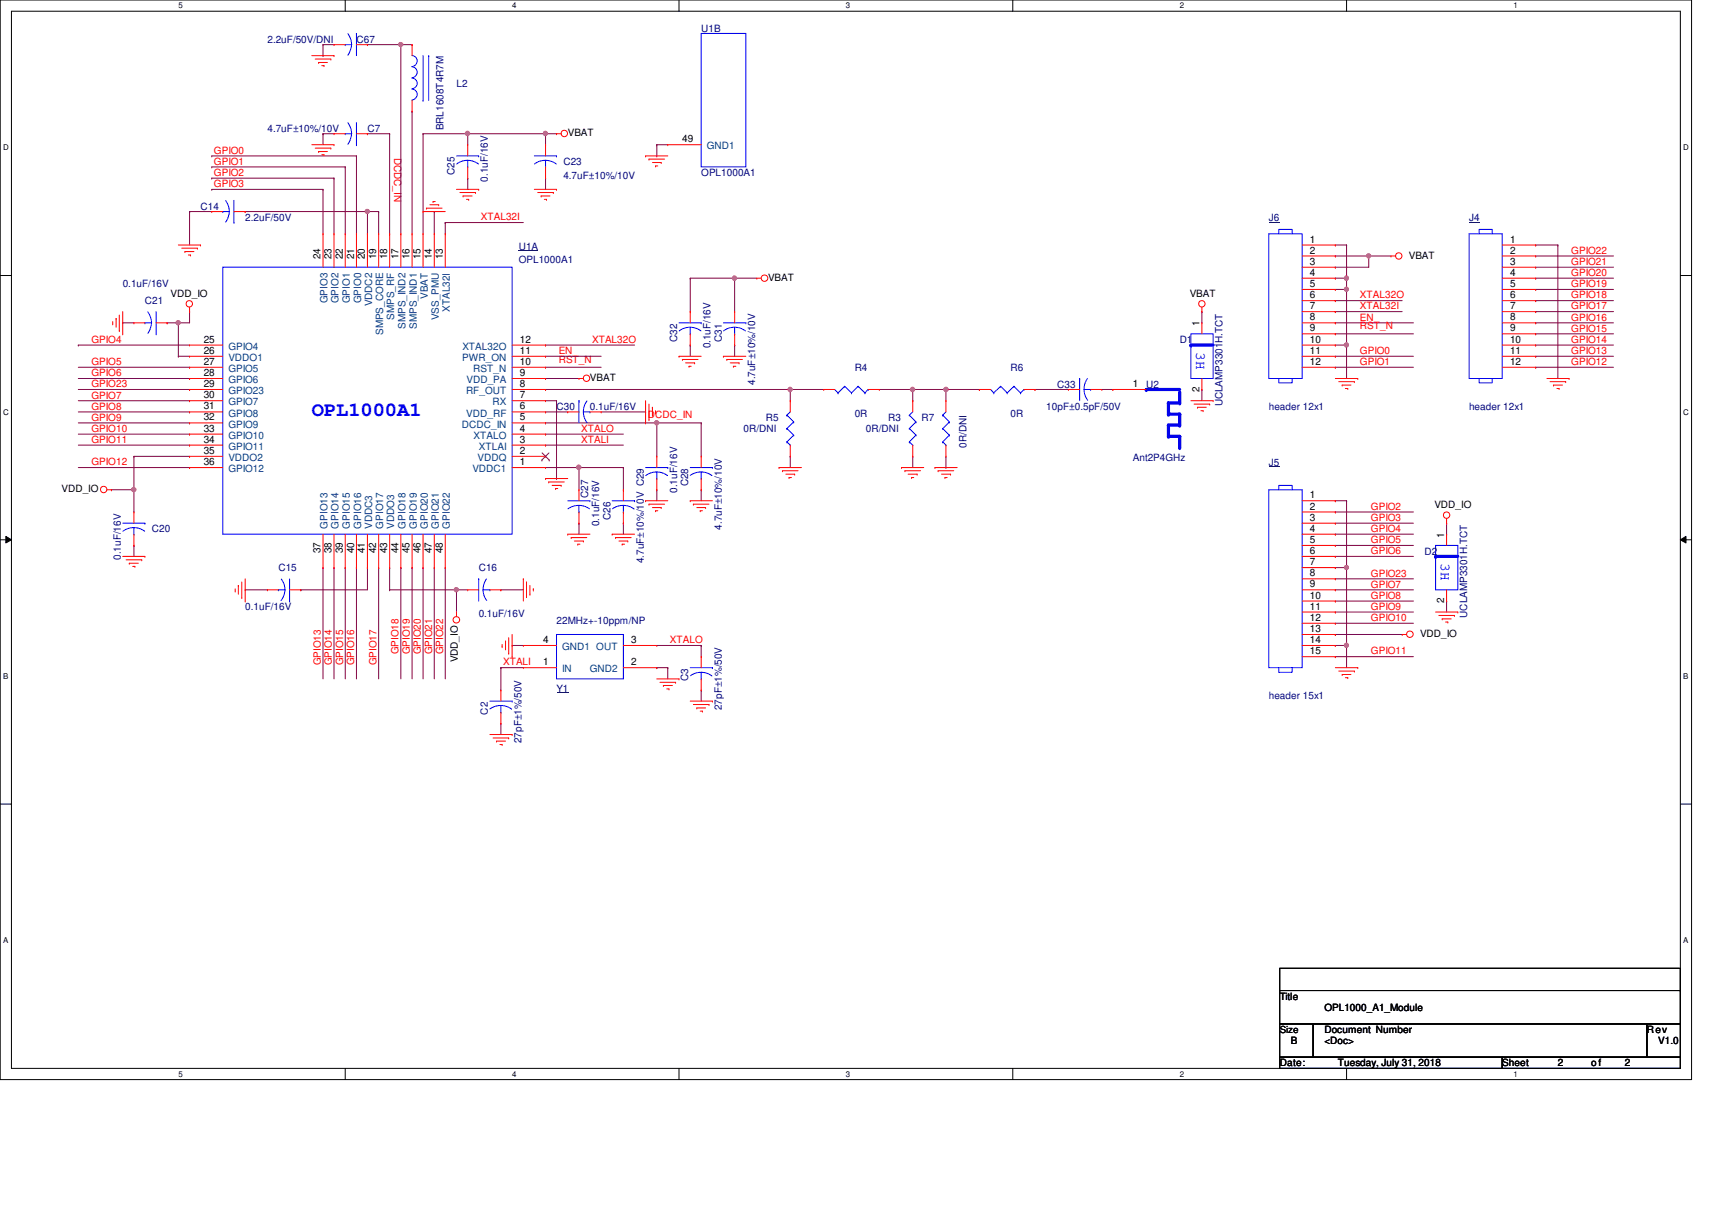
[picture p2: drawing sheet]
<svg xmlns="http://www.w3.org/2000/svg" width="297mm" height="210mm" viewBox="0 0 297 210" stroke-linecap="round" stroke-linejoin="round" font-family="sans-serif">
<path d="M0 0h293.5v187.3h-293.5zM2 1.9h289.5v183.4h-289.5z" fill="none" stroke="#000" stroke-width=".17"/>
<g fill="#fff">
<path d="M30.9 .2h.8v1.5h-.8z"/>
<path d="M30.9 185.5h.8v1.6h-.8z"/>
</g>
<path d="M59.9 0v1.9M59.9 185.3v2" fill="none" stroke="#000" stroke-width=".17"/>
<g fill="#fff">
<path d="M88.9 .2h.7v1.5h-.7z"/>
<path d="M88.9 185.5h.7v1.6h-.7z"/>
</g>
<path d="M117.8 0v1.9M117.8 185.3v2" fill="none" stroke="#000" stroke-width=".17"/>
<g fill="#fff">
<path d="M146.8 .2h.7v1.5h-.7z"/>
<path d="M146.8 185.5h.7v1.6h-.7z"/>
</g>
<path d="M175.7 0v1.9M175.7 185.3v2" fill="none" stroke="#000" stroke-width=".17"/>
<g fill="#fff">
<path d="M204.7 .2h.7v1.5h-.7z"/>
<path d="M204.7 185.5h.7v1.6h-.7z"/>
</g>
<path d="M233.6 0v1.9M233.6 185.3v2" fill="none" stroke="#000" stroke-width=".17"/>
<g fill="#fff">
<path d="M262.6 .2h.8v1.5h-.8z"/>
<path d="M262.6 185.5h.8v1.6h-.8z"/>
<path d="M.5 24.8h1v1.6h-1z"/>
<path d="M292.1 24.8h.9v1.6h-.9z"/>
<path d="M.5 70.7h1v1.5h-1z"/>
<path d="M292.1 70.7h.9v1.5h-.9z"/>
</g>
<path d="M0 47.8h2M291.5 47.8h2" fill="none" stroke="#000" stroke-width=".17"/>
<g fill="#fff">
<path d="M.5 116.5h.9v1.6h-.9z"/>
<path d="M292.1 116.5h.8v1.6h-.8z"/>
</g>
<path d="M0 93.6h2M1 93l1 .6-1 .6zM291.5 93.6l1-.6v1.2zM291.5 93.6h2" fill="none" stroke="#000" stroke-width=".17"/>
<path d="M1 93l1 .6-1 .6zM291.5 93.6l1-.6v1.2z" fill="#000"/>
<g fill="#fff">
<path d="M.5 162.4h.9v1.5h-.9z"/>
<path d="M292.1 162.4h.8v1.5h-.8z"/>
</g>
<path d="M0 139.5h2M291.5 139.5h2" fill="none" stroke="#000" stroke-width=".17"/>
<g fill="none" stroke="#7f0040" stroke-width=".17">
<path d="M56 98.5h.1M56 98.5v19.3M58 98.5h.1M58 98.5v19.3M59.9 98.5h.1M59.9 98.5v19.3M61.8 98.5h.1M61.8 98.5v19.3M63.8 98.5h.1M63.8 98.5v3.8h-11.6M65.7 98.5h.1M65.7 98.5v19.3"/>
<path d="M69.6 98.5h.1M69.6 98.5v19.3M71.5 98.5h.1M71.5 98.5v19.3M73.4 98.5h.1M73.4 98.5v19.3M75.3 98.5h.1M75.3 98.5v19.3M77.3 98.5h.1M77.3 98.5v19.3M42.5 102.3h.1M42.5 102.3h3.9"/>
<path d="M52.2 102.3h.1M67.6 102.3h.1M67.6 102.3h11.6M86.9 115.8h.1M86.9 115.8h3.9M86.9 115.8v3.9M88.9 112h.1M88.9 112h1.9M114 115.8h.1M114 115.8h1.9M114 112h7.7M115.9 115.8h.1"/>
<path d="M115.9 115.8v2M121.7 119.7h.1M121.7 112h.1M121.7 112v1.9M121.7 119.7v1.9M86.9 125.5h.1M86.9 125.5v1.9"/>
</g>
<circle cx="79.2" cy="102.3" r=".37" fill="#f0f"/>
<circle cx="79.2" cy="102.3" r=".37" fill="none" stroke="#f0f" stroke-width=".17"/>
<g fill="none" stroke="#7f0040" stroke-width=".17">
<path d="M231.7 44.4h.1M231.7 46.4h.1M231.7 44.4h9.6M237.5 44.4h.1M237.5 44.4v2h-5.8M67.6 98.5h.1M67.6 98.5v3.8M231.7 90.8h.1M231.7 88.8h.1M231.7 92.7h.1M231.7 94.6h.1M231.7 96.5h.1"/>
<path d="M231.7 90.8h13.5M231.7 88.8h13.5M231.7 92.7h13.5M231.7 94.6h13.5M231.7 96.5h13.5M251 90.8h.1M251 90.8v1.9M79.2 102.3h.1M79.2 102.3h1.9M79.2 102.3v3.9M86.9 102.3h.1M86.9 102.3h3.9"/>
<path d="M251 104.3h.1M251 104.3v1.9"/>
</g>
<circle cx="237.5" cy="44.4" r=".37" fill="#f0f"/>
<circle cx="237.5" cy="44.4" r=".37" fill="none" stroke="#f0f" stroke-width=".17"/>
<g fill="none" stroke="#7f0040" stroke-width=".17">
<path d="M231.7 54.1h.1M231.7 52.2h.1M231.7 56h.1M231.7 57.9h.1M231.7 42.5h.1M231.7 48.3h.1M231.7 54.1h11.6M231.7 52.2h11.6M231.7 56h13.5M231.7 57.9h13.5M231.7 42.5h1.9M231.7 48.3h1.9"/>
<path d="M233.6 42.5h.1M233.6 48.3h.1M233.6 42.5v7.7M231.7 61.8h.1M231.7 63.7h.1M231.7 61.8h13.5M231.7 63.7h13.5"/>
</g>
<circle cx="233.6" cy="50.2" r=".37" fill="#f0f"/>
<circle cx="233.6" cy="50.2" r=".37" fill="none" stroke="#f0f" stroke-width=".17"/>
<circle cx="233.6" cy="48.3" r=".38" fill="#f0f"/>
<circle cx="233.6" cy="48.3" r=".38" fill="none" stroke="#f0f" stroke-width=".17"/>
<path d="M231.7 50.2h.1M231.7 50.2h1.9M233.6 50.2h.1M233.6 50.2v9.7" fill="none" stroke="#7f0040" stroke-width=".17"/>
<circle cx="233.6" cy="59.8" r=".37" fill="#f0f"/>
<circle cx="233.6" cy="59.8" r=".37" fill="none" stroke="#f0f" stroke-width=".17"/>
<g fill="none" stroke="#7f0040" stroke-width=".17">
<path d="M231.7 59.9h.1M231.7 59.9h1.9M233.6 59.9h.1M233.6 59.9v5.8M266.4 59.9h.1M266.4 57.9h.1M266.4 56h.1M266.4 54.1h.1M266.4 44.4h.1M266.4 46.4h.1M266.4 48.3h.1M266.4 50.2h.1"/>
<path d="M266.4 52.2h.1M266.4 42.5h.1M266.4 59.9h13.5M266.4 57.9h13.5M266.4 56h13.5M266.4 54.1h13.5M266.4 44.4h13.5M266.4 46.4h13.5M266.4 48.3h13.5M266.4 50.2h13.5M266.4 52.2h13.5M266.4 42.5h3.9"/>
<path d="M270.3 42.5h.1M270.3 42.5v23.2M266.4 63.7h.1M266.4 61.8h.1M266.4 63.7h13.5M266.4 61.8h13.5M233.6 86.9h.1M233.6 86.9v11.6M231.7 104.3h.1M231.7 106.2h.1M231.7 108.1h.1M231.7 100.4h.1"/>
<path d="M231.7 102.3h.1M231.7 104.3h13.5M231.7 106.2h13.5M231.7 108.1h13.5M231.7 100.4h13.5M231.7 102.3h13.5"/>
</g>
<circle cx="233.6" cy="98.4" r=".37" fill="#f0f"/>
<circle cx="233.6" cy="98.4" r=".37" fill="none" stroke="#f0f" stroke-width=".17"/>
<path d="M231.7 86.9h.1M231.7 98.5h.1M231.7 86.9h1.9M231.7 98.5h1.9M233.6 98.5h.1M233.6 98.5v13.5h-1.9M231.7 112h.1" fill="none" stroke="#7f0040" stroke-width=".17"/>
<circle cx="233.6" cy="111.9" r=".37" fill="#f0f"/>
<circle cx="233.6" cy="111.9" r=".37" fill="none" stroke="#f0f" stroke-width=".17"/>
<g fill="none" stroke="#7f0040" stroke-width=".17">
<path d="M13.6 59.9h.1M13.6 59.9h19.3M13.6 67.6h19.3M13.6 65.7h19.3M13.6 63.7h19.3M13.6 77.2h19.3M13.6 75.3h19.3M13.6 73.4h19.3M13.6 71.5h19.3M13.6 69.5h19.3M23.2 79.2h9.7M32.9 67.6h.1"/>
<path d="M32.9 65.7h.1M32.9 63.7h.1M32.9 77.2h.1M32.9 75.3h.1M32.9 73.4h.1M32.9 71.5h.1M32.9 69.5h.1M32.9 79.2h.1M13.6 81.1h19.3M19.3 85h.1M19.3 85h3.9M23.2 85h.1"/>
<path d="M23.2 85v3.8M32.9 81.1h.1M231.7 113.9h.1M231.7 110.1h.1M231.7 113.9h13.5M231.7 110.1h11.6M233.6 112h.1M233.6 112v3.8"/>
</g>
<circle cx="23.2" cy="84.9" r=".37" fill="#f0f"/>
<circle cx="23.2" cy="84.9" r=".37" fill="none" stroke="#f0f" stroke-width=".17"/>
<path d="M30.9 56h.1M32.9 54.1h.1M32.9 54.1v1.9h-2" fill="none" stroke="#7f0040" stroke-width=".17"/>
<circle cx="30.9" cy="56" r=".37" fill="#f0f"/>
<circle cx="30.9" cy="56" r=".37" fill="none" stroke="#f0f" stroke-width=".17"/>
<g fill="none" stroke="#7f0040" stroke-width=".17">
<path d="M36.7 32.9h.1M36.7 30.9h.1M36.7 29h.1M36.7 27.1h.1M36.7 32.9h19.3M36.7 30.9h21.3M36.7 29h23.2M36.7 27.1h25.1M56 32.9h.1M56 23.2h.1M56 23.2v1.9M56 32.9v7.7"/>
<path d="M56 23.2h2M58 30.9h.1M58 30.9v9.7M59.9 29h.1M59.9 29v11.6M61.8 27.1h.1M61.8 27.1v13.5M63.8 23.2h.1M63.8 23.2h3.8M67.6 23.2h.1M67.6 23.2v17.4M73.4 23.2h.1"/>
<path d="M73.4 23.2h7.7M73.4 23.2v17.4M75.3 36.7h.1M75.3 36.7v3.9M77.3 38.6h.1M77.3 38.6v2M81.1 30.9h.1M81.1 23.2h.1M81.1 30.9v2M94.7 30.9h.1M94.7 30.9v2M21.3 56h.1"/>
<path d="M21.3 56h1.9M29 56h.1M29 56h1.9M30.9 56h.1M30.9 56v5.8M23.2 79.2h.1M23.2 79.2v5.8M30.9 61.8h.1M30.9 61.8h2M23.2 94.6h.1M23.2 94.6v1.9"/>
</g>
<circle cx="81.1" cy="23.2" r=".38" fill="#f0f"/>
<circle cx="81.1" cy="23.2" r=".38" fill="none" stroke="#f0f" stroke-width=".17"/>
<path d="M81.1 23.2h.1M81.1 23.2h13.6M94.7 23.2h.1M94.7 23.2v1.9" fill="none" stroke="#7f0040" stroke-width=".17"/>
<circle cx="94.6" cy="23.2" r=".38" fill="#f0f"/>
<circle cx="94.6" cy="23.2" r=".38" fill="none" stroke="#f0f" stroke-width=".17"/>
<path d="M32.9 36.7h.1M32.9 36.7h3.8M32.9 36.7v5.8M63.8 36.7h.1M63.8 36.7h1.9M63.8 36.7v3.9M65.7 36.7h.1M65.7 36.7v3.9M81.1 23.2h.1M81.1 23.2v1.9M94.7 23.2h.1M94.7 23.2h1.9" fill="none" stroke="#7f0040" stroke-width=".17"/>
<circle cx="63.7" cy="36.7" r=".37" fill="#f0f"/>
<circle cx="63.7" cy="36.7" r=".37" fill="none" stroke="#f0f" stroke-width=".17"/>
<path d="M56 9.7h.1M56 7.7h.1M56 7.7v2M56 7.7h2M63.8 7.7h5.8M69.6 7.7h.1M69.6 7.7v32.9M71.5 19.3h.1M71.5 19.3v21.3M42.5 36.7h.1M42.5 36.7h21.3" fill="none" stroke="#7f0040" stroke-width=".17"/>
<circle cx="69.5" cy="7.7" r=".37" fill="#f0f"/>
<circle cx="69.5" cy="7.7" r=".37" fill="none" stroke="#f0f" stroke-width=".17"/>
<g fill="none" stroke="#7f0040" stroke-width=".17">
<path d="M69.6 7.7h1.9M71.5 7.7h.1M119.8 59.9h.1M119.8 48.3h.1M119.8 48.3v5.8M119.8 59.9v1.9M127.5 48.3h.1M127.5 48.3v5.8M208.5 54.1h.1M208.5 54.1v1.9M94.7 63.7h.1M94.7 61.8h.1"/>
<path d="M94.7 63.7h9.6M94.7 61.8h9.6M208.5 67.6h.1M208.5 67.6v1.9"/>
</g>
<circle cx="127.4" cy="48.3" r=".38" fill="#f0f"/>
<circle cx="127.4" cy="48.3" r=".38" fill="none" stroke="#f0f" stroke-width=".17"/>
<g fill="none" stroke="#7f0040" stroke-width=".17">
<path d="M119.8 48.3h11.5M127.5 59.9h.1M127.5 48.3h.1M127.5 59.9v1.9M94.7 65.7h.1M94.7 75.3h.1M94.7 77.2h.1M94.7 65.7h5.8M94.7 75.3h13.5M94.7 77.2h13.5M100.5 90.8h.1M100.5 81.1h.1"/>
<path d="M100.5 81.1v3.9M100.5 90.8v1.9"/>
</g>
<circle cx="100.4" cy="81.1" r=".38" fill="#f0f"/>
<circle cx="100.4" cy="81.1" r=".38" fill="none" stroke="#f0f" stroke-width=".17"/>
<g fill="none" stroke="#7f0040" stroke-width=".17">
<path d="M94.7 73.4h.1M94.7 73.4h19.3M114 73.4h.1M114 73.4v5.8M121.7 73.4h.1M121.7 73.4v5.8M100.5 81.1h.1M100.5 81.1h7.7M108.2 81.1h.1M108.2 90.8h.1M108.2 81.1v3.9M108.2 90.8v1.9"/>
<path d="M114 85h.1M114 85v1.9M121.7 85h.1M121.7 85v1.9"/>
</g>
<circle cx="113.9" cy="73.3" r=".37" fill="#f0f"/>
<circle cx="113.9" cy="73.3" r=".37" fill="none" stroke="#f0f" stroke-width=".17"/>
<g fill="none" stroke="#7f0040" stroke-width=".17">
<path d="M77.3 38.6h.1M77.3 38.6h13.5M114 25.1h.1M114 27.1h.1M114 25.1h1.9M114 25.1v2M94.7 59.9h.1M94.7 59.9h15.4M94.7 71.5h.1M94.7 67.6h.1M94.7 71.5h3.8M94.7 67.6h48.2"/>
<path d="M104.3 71.5h7.7M112 71.5h.1M114 73.4h.1M114 73.4h7.7M137.1 79.2h.1M137.1 67.6h.1M137.1 67.6v1.9M137.1 79.2v1.9M152.6 67.6h5.8M158.4 67.6h.1M158.4 79.2h.1M158.4 79.2v1.9"/>
<path d="M94.7 81.1h5.8M100.5 81.1h.1"/>
</g>
<circle cx="137.1" cy="67.6" r=".38" fill="#f0f"/>
<circle cx="137.1" cy="67.6" r=".38" fill="none" stroke="#f0f" stroke-width=".17"/>
<path d="M94.7 69.5h1.9M96.6 69.5h.1M96.6 69.5v13.5M158.4 67.6h5.7M164.1 67.6h.1M179.6 67.6h.1M179.6 67.6h5.8M96.6 83h.1" fill="none" stroke="#7f0040" stroke-width=".17"/>
<circle cx="158.3" cy="67.6" r=".38" fill="#f0f"/>
<circle cx="158.3" cy="67.6" r=".38" fill="none" stroke="#f0f" stroke-width=".17"/>
<circle cx="164.1" cy="67.6" r=".38" fill="#f0f"/>
<circle cx="164.1" cy="67.6" r=".38" fill="none" stroke="#f0f" stroke-width=".17"/>
<path d="M158.4 69.5h.1M158.4 67.6v1.9M164.1 67.6h.1M164.1 67.6h5.8M164.1 67.6v1.9M164.1 79.2v1.9M169.9 67.6h.1M191.2 67.6h1.9M193.1 67.6h.1M164.1 81.1h.1" fill="none" stroke="#7f0040" stroke-width=".17"/>
<g fill="none" stroke="#f00" stroke-width=".17">
<path d="M54.1 9.7h3.9M54.7 10.2h2.7M55.3 10.8h.1M55.3 10.8h1.5M55.8 11.4h.4M56.2 11.4h.1M57.4 10.2h.1M58 9.7h.1M54.1 25.1h3.9M54.7 25.7h2.7M55.3 26.3h.1M55.3 26.3h1.5"/>
<path d="M55.8 26.8h.4M56.2 26.8h.1M57.4 25.7h.1M58 25.1h.1M73.4 36.7h.1M73.4 36.7h3.9M74 36.1h.1M74 36.1h2.7M74.6 35.5h1.5M75.1 35h.1M75.1 35h.4M76.1 35.5h.1"/>
<path d="M79.2 32.9h3.9M79.8 33.4h2.7M80.3 34h.1M80.3 34h1.6M80.9 34.6h.4M81.3 34.6h.1M82.5 33.4h.1M83.1 32.9h.1M92.7 32.9h3.9M93.3 33.4h2.7M93.9 34h.1M93.9 34h1.5"/>
<path d="M94.4 34.6h.4M94.8 34.6h.1M96 33.4h.1M96.6 32.9h.1M96.6 23.2h.1M96.6 23.2h.8M112 27.1h.1M112 27.1h3.9M112.6 27.6h.1M112.6 27.6h2.7M113.2 28.2h1.5M113.7 28.8h.1"/>
<path d="M113.7 28.8h.4M114.7 28.2h.1M19.6 56.2h.1M19.6 55.8v.4M20.1 55.2h.1M20.1 55.2v1.6M20.7 57.4h.1M20.7 54.7v2.7M21.3 57.9h.1M21.3 54.1v3.8M30.9 42.5h3.9M31.5 43.1h2.7"/>
<path d="M32.1 43.6h.1M32.1 43.6h1.6M32.7 44.2h.4M32.9 54.1h.1M32.9 53.3v.8M33.1 44.2h.1M34.2 43.1h.1M34.8 42.5h.1M131.3 48.3h.1M131.3 48.3h.8M208.5 54.1h.1M208.5 53.3v.8"/>
<path d="M241.3 44.4h.1M241.3 44.4h.8M100.5 65.7h.1M100.5 65.7h.7M112 73.4h.1M112 69.5v3.9M112.6 72.8h.1M112.6 70.1v2.7M113.2 70.7h.1M113.2 70.7v1.5M113.7 71.6h.1M113.7 71.2v.4"/>
<path d="M117.8 61.8h.1M117.8 61.8h3.9M118.4 62.4h.1M118.4 62.4h2.7M119 62.9h1.5M119.5 63.5h.1M119.5 63.5h.4M120.5 62.9h.1M125.5 61.8h.1M125.5 61.8h3.9M126.1 62.4h.1M126.1 62.4h2.7"/>
<path d="M126.7 62.9h1.5M127.3 63.5h.1M127.3 63.5h.4M128.2 62.9h.1M206.6 69.5h3.9M207.2 70.1h2.7M207.8 70.7h.1M207.8 70.7h1.5M208.4 71.2h.3M208.7 71.2h.1M209.9 70.1h.1M210.5 69.5h.1"/>
<path d="M231.7 65.7h3.9M232.3 66.2h2.7M232.9 66.8h.1M232.9 66.8h1.5M233.4 67.4h.4M233.8 67.4h.1M235 66.2h.1M235.6 65.7h.1M268.4 65.7h3.8M268.9 66.2h2.7M269.5 66.8h.1M269.5 66.8h1.6"/>
<path d="M270.1 67.4h.4M270.5 67.4h.1M271.6 66.2h.1M272.2 65.7h.1M18.6 85h.7M19.3 85h.1M21.3 96.5h3.8M21.9 97.1h2.7M22.4 97.7h.1M22.4 97.7h1.6M23 98.3h.4M23.4 98.3h.1"/>
<path d="M24.6 97.1h.1M25.1 96.5h.1M94.7 83h.1M94.7 83h3.8M95.2 83.6h.1M95.2 83.6h2.7M95.8 84.2h1.6M96.4 84.8h.1M96.4 84.8h.4M97.4 84.2h.1M98.5 92.7h.1M98.5 92.7h3.9"/>
<path d="M99.1 93.3h.1M99.1 93.3h2.7M99.6 93.9h1.6M100.2 94.4h.1M100.2 94.4h.4M101.2 93.9h.1M106.2 92.7h.1M106.2 92.7h3.9M106.8 93.3h.1M106.8 93.3h2.7M107.4 93.9h1.5M107.9 94.4h.1"/>
<path d="M107.9 94.4h.5M108.9 93.9h.1M112 86.9h.1M112 86.9h3.9M112.6 87.5h.1M112.6 87.5h2.7M113.2 88.1h1.5M113.7 88.6h.1M113.7 88.6h.4M114.7 88.1h.1M119.8 86.9h.1M119.8 86.9h3.8"/>
<path d="M120.3 87.5h.1M120.3 87.5h2.7M120.9 88.1h1.5M121.5 88.6h.1M121.5 88.6h.4M122.4 88.1h.1M135.2 81.1h.1M135.2 81.1h3.9M135.8 81.7h.1M135.8 81.7h2.7M136.4 82.3h1.5M136.9 82.8h.1"/>
<path d="M136.9 82.8h.4M137.9 82.3h.1M156.4 81.1h.1M156.4 81.1h3.9M157 81.7h.1M157 81.7h2.7M157.6 82.3h1.5M158.2 82.8h.1M158.2 82.8h.3M159.1 82.3h.1M162.2 81.1h.1M162.2 81.1h3.9"/>
<path d="M162.8 81.7h.1M162.8 81.7h2.7M163.4 82.3h1.5M164 82.8h.1M164 82.8h.3M164.9 82.3h.1M251 90.8h.1M251 90v.8M40.8 102.5h.1M40.8 102.2v.3M41.4 101.6h.1M41.4 101.6v1.5"/>
<path d="M41.9 103.7h.1M41.9 101v2.7M42.5 104.3h.1M42.5 100.4v3.9M79.2 106.2h.1M79.2 106.2v.8M87.1 112.2h.1M87.1 111.8v.4M87.7 111.2h.1M87.7 111.2v1.5M88.3 113.3h.1M88.3 110.6v2.7"/>
<path d="M88.9 113.9h.1M88.9 110.1v3.8M90.8 100.4h.1M90.8 100.4v3.9M91.4 101h.1M91.4 101v2.7M91.9 103.1h.1M91.9 101.6v1.5M92.5 102.2h.1M92.5 102.2v.3M114 117.8h3.8M114.5 118.4h2.7"/>
<path d="M115.1 118.9h.1M115.1 118.9h1.6M115.7 119.5h.4M116.1 119.5h.1M117.2 118.4h.1M117.8 117.8h.1M231.7 115.8h3.9M232.3 116.4h2.7M232.9 117h.1M232.9 117h1.5M233.4 117.6h.4M233.8 117.6h.1"/>
<path d="M235 116.4h.1M235.6 115.8h.1M243.3 110.1h.1M243.3 110.1h.7M249.1 106.2h3.8M249.6 106.8h2.7M250.2 107.4h.1M250.2 107.4h1.6M250.8 107.9h.4M251.2 107.9h.1M252.3 106.8h.1M252.9 106.2h.1"/>
<path d="M85 127.4h3.9M85.6 128h2.7M86.1 128.6h.1M86.1 128.6h1.6M86.7 129.2h.4M87.1 129.2h.1M88.3 128h.1M88.9 127.4h.1M119.8 121.6h3.8M120.3 122.2h2.7M120.9 122.8h.1M120.9 122.8h1.5"/>
<path d="M121.5 123.4h.4M121.9 123.4h.1M123 122.2h.1M123.6 121.6h.1"/>
<circle cx="97.9" cy="23.2" r=".56"/>
<circle cx="32.8" cy="52.7" r=".56"/>
<circle cx="132.7" cy="48.3" r=".56"/>
<circle cx="208.5" cy="52.7" r=".56"/>
<circle cx="242.7" cy="44.4" r=".56"/>
<circle cx="101.8" cy="65.6" r=".56"/>
<circle cx="18" cy="84.9" r=".56"/>
<circle cx="251" cy="89.4" r=".56"/>
<circle cx="79.2" cy="107.5" r=".56"/>
<circle cx="244.6" cy="110" r=".56"/>
</g>
<path d="M222 168h69.5v3.8h-69.5zM222 171.8h69.5v5.8h-69.5zM222 177.6h5.8v5.8h-5.8zM227.8 177.6h57.9v5.8h-57.9zM285.7 177.6h5.8v5.8h-5.8zM222 183.4h38.6v1.9h-38.6zM260.6 183.4h30.9v1.9h-30.9z" fill="none" stroke="#000" stroke-width=".17"/>
<path d="M206.6 57.9h3.9v7.8h-3.9z" fill="none" stroke="#00f" stroke-width=".17"/>
<path d="M206.6 59.9h3.9" fill="none" stroke="#00f" stroke-width=".55"/>
<circle cx="206.6" cy="59.9" r=".28" fill="#00f"/>
<g fill="none" stroke="#f00" stroke-width=".17">
<path d="M119.8 54.1h.1M119.8 59.9h.1M119.8 54.1v1.9M119.8 57.9v2M127.5 54.1h.1M127.5 59.9h.1M127.5 54.1v1.9M127.5 57.9v2M208.5 56h.1M208.5 56v1.9M158.4 69.5h.1M158.4 79.2h.1"/>
<path d="M158.4 69.5v2M158.4 77.2v2M208.5 67.6h.1M208.5 65.7v1.9M81.1 102.3h.1M81.1 102.3h2M85 102.3h1.9M86.9 102.3h.1M90.8 115.8h.1M90.8 112h.1M90.8 115.8h5.8M90.8 112h5.8"/>
<path d="M108.2 115.8h5.8M108.2 112h5.8M114 115.8h.1M114 112h.1"/>
</g>
<g fill="none" stroke="#00f" stroke-width=".17">
<path d="M117.8 56h3.9M119.8 57.9h.1M119.8 56.8l1.1 .2 .7 .4M119.8 56.8l-.9 .1-1 .5M119.8 56.8v1.1M121.7 56h.1M125.5 56h3.9M127.5 57.9h.1M127.5 56.8l1.1 .2 .7 .4M127.5 56.8l-.9 .1-1 .5M127.5 56.8v1.1M129.4 56h.1"/>
<path d="M157.8 72h.1M157.8 74.3h.1M157.8 76.7h.1M157.8 72l1.1 1.2M157.8 74.3l1.1 1.2M157.8 76.7l.6 .5M158.4 77.2h.1M158.4 71.5l-.6 .5M158.9 73.2h.1M158.9 75.5h.1M158.9 73.2l-1.1 1.1M158.9 75.5l-1.1 1.2"/>
<path d="M83.1 100.4h.1M83.1 100.4v3.9M83.8 102.3l.2 1.2 .5 .7M83.8 102.3h1.2M84.4 100.4l-.5 1.1-.1 .8M85 102.3h.1M96.6 110.1h11.6v7.7h-11.6z"/>
</g>
<path d="M96.6 120.2h2" fill="none" stroke="#00007f" stroke-width=".17"/>
<path d="M204.7 68v1.9" fill="none" stroke="#00f" stroke-width=".55"/>
<circle cx="204.7" cy="69.9" r=".28" fill="#00f"/>
<path d="M202.7 69.9h2" fill="none" stroke="#00f" stroke-width=".55"/>
<circle cx="202.7" cy="69.9" r=".28" fill="#00f"/>
<path d="M202.7 69.9v1.9" fill="none" stroke="#00f" stroke-width=".55"/>
<circle cx="202.7" cy="71.8" r=".28" fill="#00f"/>
<path d="M202.7 71.8h2" fill="none" stroke="#00f" stroke-width=".55"/>
<circle cx="204.7" cy="71.8" r=".28" fill="#00f"/>
<path d="M204.7 71.8v1.9" fill="none" stroke="#00f" stroke-width=".55"/>
<circle cx="204.7" cy="73.7" r=".28" fill="#00f"/>
<path d="M202.7 73.7h2" fill="none" stroke="#00f" stroke-width=".55"/>
<circle cx="202.7" cy="73.7" r=".28" fill="#00f"/>
<path d="M202.7 73.7v2" fill="none" stroke="#00f" stroke-width=".55"/>
<circle cx="202.7" cy="75.7" r=".28" fill="#00f"/>
<path d="M202.7 75.7h2" fill="none" stroke="#00f" stroke-width=".55"/>
<circle cx="204.7" cy="75.7" r=".28" fill="#00f"/>
<path d="M204.7 75.7v1.9" fill="none" stroke="#00f" stroke-width=".55"/>
<circle cx="204.7" cy="77.6" r=".28" fill="#00f"/>
<path d="M198.9 67.6h5.8" fill="none" stroke="#00f" stroke-width=".55"/>
<circle cx="198.9" cy="67.6" r=".28" fill="#00f"/>
<g fill="none" stroke="#f00" stroke-width=".17">
<path d="M58 7.7h.1M58 7.7h1.9M61.8 7.7h2M63.8 7.7h.1M36.7 36.7h.1M36.7 36.7h1.9M40.6 36.7h1.9M42.5 36.7h.1M58 23.2h.1M58 23.2h1.9M61.8 23.2h2M63.8 23.2h.1"/>
<path d="M81.1 25.1h.1M81.1 30.9h.1M81.1 25.1v2M81.1 29v1.9M94.7 25.1h.1M94.7 30.9h.1M94.7 25.1v2M94.7 29v1.9M115.9 25.1h.1M115.9 25.1h5.8M98.5 71.5h.1M98.5 71.5h2"/>
<path d="M102.4 71.5h1.9M104.3 71.5h.1M114 79.2h.1M114 79.2v1.9M137.1 69.5h.1M137.1 79.2h.1M137.1 69.5v2M137.1 77.2v2M142.9 67.6h.1M142.9 67.6h1.9M150.6 67.6h2M152.6 67.6h.1"/>
<path d="M164.1 69.5h.1M164.1 79.2h.1M164.1 69.5v2M164.1 77.2v2M169.9 67.6h.1M169.9 67.6h2M177.7 67.6h1.9M179.6 67.6h.1M185.4 67.6h.1M185.4 67.6h1.9M189.2 67.6h2M191.2 67.6h.1"/>
<path d="M193.1 67.6h.1M193.1 67.6h5.8M100.5 85h.1M100.5 90.8h.1M100.5 85v1.9M100.5 88.8v2M108.2 85h.1M108.2 90.8h.1M108.2 85v1.9M108.2 88.8v2M114 85h.1M114 83v2"/>
<path d="M46.4 102.3h.1M46.4 102.3h1.9M50.2 102.3h2M52.2 102.3h.1M86.9 119.7h.1M86.9 119.7v1.9M121.7 113.9h.1M121.7 119.7h.1M121.7 113.9v1.9M121.7 117.8v1.9M86.9 125.5h.1M86.9 123.6v1.9"/>
</g>
<g fill="none" stroke="#00f" stroke-width=".17">
<path d="M59.9 7.7h.1M59.9 7.7h1.1M60.4 5.8a3 3 0 0 1 0 3.8M61.8 5.8h.1M61.8 5.8v3.9M121.7 5.8h7.7v23.2h-7.7zM38.6 36.7h.1M38.6 36.7h1.2M39.2 34.8a3 3 0 0 1 0 3.7M40.6 38.6h.1M40.6 34.8v3.8M59.9 23.2h.1"/>
<path d="M59.9 23.2h1.1M60.4 21.3a3 3 0 0 1 0 3.7M61.8 25.1h.1M61.8 21.3v3.8M79.2 27.1h3.9M81.1 29h.1M81.1 27.8l1.2 .2 .7 .4M81.1 27.8l-.8 .1-1.1 .5M81.1 27.8v1.2M83.1 27.1h.1M92.7 27.1h3.9M94.7 29h.1"/>
<path d="M94.7 27.8l1.1 .2 .7 .4M94.7 27.8l-.9 .1-1.1 .5M94.7 27.8v1.2M96.6 27.1h.1M100.5 69.5h.1M100.5 69.5v3.9M101.2 71.5l.2 1.1 .5 .7M101.2 71.5h1.2M101.9 69.6l-.6 1-.1 .9M102.4 71.5h.1M136.5 72h.1M136.5 74.3h.1"/>
<path d="M136.5 76.7h.1M136.5 72l1.2 1.2M136.5 74.3l1.2 1.2M136.5 76.7l.6 .5M137.1 77.2h.1M137.1 71.5l-.6 .5M137.7 73.2h.1M137.7 75.5h.1M137.7 73.2l-1.2 1.1M137.7 75.5l-1.2 1.2M144.8 67.6l.6 .6M145.4 68.2h.1"/>
<path d="M146.6 67h.1M146.6 67l-1.2 1.2M146.6 67l1.1 1.2M147.7 68.2h.1M148.9 67h.1M148.9 67l-1.2 1.2M148.9 67l1.2 1.2M150.1 68.2h.1M150.6 67.6h.1M150.6 67.6l-.5 .6M163.6 72h.1M163.6 74.3h.1"/>
<path d="M163.6 76.7h.1M163.6 72l1.1 1.2M163.6 74.3l1.1 1.2M163.6 76.7l.5 .5M164.1 77.2h.1M164.1 71.5l-.5 .5M164.7 73.2h.1M164.7 75.5h.1M164.7 73.2l-1.1 1.1M164.7 75.5l-1.1 1.2M171.9 67.6l.5 .6M172.4 68.2h.1"/>
<path d="M173.6 67h.1M173.6 67l-1.2 1.2M173.6 67l1.1 1.2M174.7 68.2h.1M175.9 67h.1M175.9 67l-1.2 1.2M175.9 67l1.2 1.2M177.1 68.2h.1M177.7 67.6h.1M177.7 67.6l-.6 .6M187.3 65.7h.1M187.3 65.7v3.8"/>
<path d="M188.1 67.6l.2 1.1 .4 .7M188.1 67.6h1.1M188.7 65.7l-.5 1-.1 .9M189.2 67.6h.1M98.5 86.9h3.9M100.5 88.8h.1M100.5 87.7l1.1 .2 .7 .4M100.5 87.7l-.9 .1-1.1 .5M100.5 87.7v1.1M102.4 86.9h.1M106.2 86.9h3.9M108.2 88.8h.1"/>
<path d="M108.2 87.7l1.1 .2 .7 .4M108.2 87.7l-.9 .1-1 .5M108.2 87.7v1.1M110.1 86.9h.1M112 81.1h3.9M114 83h.1M114 81.9l1.1 .2 .7 .4M114 81.9l-.9 .1-1 .5M114 81.9v1.1M115.9 81.1h.1M220.1 85h5.8v30.8h-5.8zM221.9 85v-.8h2.3v.8"/>
<path d="M48.3 102.3h.1M48.3 102.3h1.2M48.8 100.5a2.97 2.97 0 0 1 0 3.7M50.2 104.3h.1M50.2 100.4v3.9M119.8 115.8h3.8M121.7 117.8h.1M121.7 116.6l1.1 .3 .7 .4M121.7 116.6l-.9 .1-1 .5M121.7 116.6v1.2M123.6 115.8h.1M221.9 115.8v.8h2.3v-.8"/>
<path d="M85 121.6h3.9M86.9 123.6h.1M86.9 122.4l1.2 .2 .7 .4M86.9 122.4l-.8 .1-1.1 .5M86.9 122.4v1.2M88.9 121.6h.1"/>
</g>
<path d="M220.1 80.9h1.9v.2h-1.9z" fill="#00007f"/>
<g fill="none" stroke="#f00" stroke-width=".17">
<path d="M23.2 56h.1M23.2 56h1.9M27.1 56h1.9M29 56h.1M225.9 86.9h5.8M225.9 88.8h5.8M225.9 90.8h5.8M225.9 92.7h5.8M225.9 94.6h5.8M225.9 96.5h5.8M225.9 98.5h5.8M231.7 86.9h.1"/>
<path d="M231.7 88.8h.1M231.7 90.8h.1M231.7 92.7h.1M231.7 94.6h.1M231.7 96.5h.1M231.7 98.5h.1M225.9 100.4h5.8M225.9 102.3h5.8M225.9 104.3h5.8M225.9 106.2h5.8M225.9 108.1h5.8M225.9 110.1h5.8"/>
<path d="M225.9 112h5.8M225.9 113.9h5.8M231.7 100.4h.1M231.7 102.3h.1M231.7 104.3h.1M231.7 106.2h.1M231.7 108.1h.1M231.7 110.1h.1M231.7 112h.1M231.7 113.9h.1"/>
</g>
<path d="M25.1 56h.1M25.1 56h1.2M25.7 54.1a3 3 0 0 1 0 3.7M27.1 57.9h.1M27.1 54.1v3.8M220.1 40.6h5.8v25.1h-5.8zM221.9 40.6v-.8h2.3v.8M221.9 65.7v.7h2.3v-.7" fill="none" stroke="#00f" stroke-width=".17"/>
<path d="M220.1 38.5h1.9v.1h-1.9z" fill="#00007f"/>
<g fill="none" stroke="#f00" stroke-width=".17">
<path d="M225.9 42.5h5.8M225.9 44.4h5.8M225.9 46.4h5.8M225.9 48.3h5.8M225.9 50.2h5.8M225.9 52.2h5.8M225.9 54.1h5.8M225.9 56h5.8M225.9 57.9h5.8M225.9 59.9h5.8M231.7 42.5h.1M231.7 44.4h.1"/>
<path d="M231.7 46.4h.1M231.7 48.3h.1M231.7 50.2h.1M231.7 52.2h.1M231.7 54.1h.1M231.7 56h.1M231.7 57.9h.1M231.7 59.9h.1M225.9 61.8h5.8M225.9 63.7h5.8M231.7 61.8h.1M231.7 63.7h.1"/>
</g>
<path d="M249.1 94.6h3.8v7.7h-3.8z" fill="none" stroke="#00f" stroke-width=".17"/>
<path d="M249.1 96.5h3.8" fill="none" stroke="#00f" stroke-width=".55"/>
<circle cx="249.1" cy="96.5" r=".28" fill="#00f"/>
<path d="M251 92.7h.1M251 92.7v1.9M251 104.3h.1M251 102.3v2" fill="none" stroke="#f00" stroke-width=".17"/>
<path d="M254.9 40.6h5.7v25.1h-5.7zM256.6 40.6v-.8h2.3v.8M256.6 65.7v.7h2.3v-.7" fill="none" stroke="#00f" stroke-width=".17"/>
<path d="M254.9 38.5h1.8v.1h-1.8z" fill="#00007f"/>
<g fill="none" stroke="#f00" stroke-width=".17">
<path d="M71.5 7.7h.1M71.5 19.3h.1M71.5 7.7v2M71.5 17.4v1.9M32.9 59.9h.1M32.9 59.9h5.7M56 40.6h.1M56 40.6v5.8M58 40.6h.1M58 40.6v5.8M59.9 40.6h.1M59.9 40.6v5.8"/>
<path d="M61.8 40.6h.1M61.8 40.6v5.8M63.8 40.6h.1M63.8 40.6v5.8M65.7 40.6h.1M65.7 40.6v5.8M67.6 40.6h.1M67.6 40.6v5.8M69.6 40.6h.1M69.6 40.6v5.8M71.5 40.6h.1M71.5 40.6v5.8"/>
<path d="M73.4 40.6h.1M73.4 40.6v5.8M75.3 40.6h.1M75.3 40.6v5.8M77.3 40.6h.1M77.3 40.6v5.8M88.9 59.9h5.8M94.7 59.9h.1M260.6 42.5h5.8M260.6 44.4h5.8M260.6 46.4h5.8M260.6 48.3h5.8"/>
<path d="M260.6 50.2h5.8M260.6 52.2h5.8M260.6 54.1h5.8M260.6 56h5.8M260.6 57.9h5.8M260.6 59.9h5.8M266.4 42.5h.1M266.4 44.4h.1M266.4 46.4h.1M266.4 48.3h.1M266.4 50.2h.1M266.4 52.2h.1"/>
<path d="M266.4 54.1h.1M266.4 56h.1M266.4 57.9h.1M266.4 59.9h.1M32.9 61.8h.1M32.9 63.7h.1M32.9 69.5h.1M32.9 67.6h.1M32.9 65.7h.1M32.9 75.3h.1M32.9 73.4h.1M32.9 71.5h.1"/>
<path d="M32.9 79.2h.1M32.9 77.2h.1M32.9 61.8h5.7M32.9 63.7h5.7M32.9 79.2h5.7M32.9 77.2h5.7M32.9 75.3h5.7M32.9 73.4h5.7M32.9 71.5h5.7M32.9 69.5h5.7M32.9 67.6h5.7M32.9 65.7h5.7"/>
<path d="M88.9 61.8h5.8M88.9 63.7h5.8M88.9 79.2h5.8M88.9 77.2h5.8M88.9 75.3h5.8M88.9 73.4h5.8M88.9 71.5h5.8M88.9 69.5h5.8M88.9 67.6h5.8M88.9 65.7h5.8M94.7 79.2h.1M94.7 77.2h.1"/>
<path d="M94.7 75.3h.1M94.7 73.4h.1M94.7 71.5h.1M94.7 69.5h.1M94.7 67.6h.1M94.7 65.7h.1M94.7 63.7h.1M94.7 61.8h.1M121.7 79.2h.1M121.7 79.2v1.9M260.6 61.8h5.8M260.6 63.7h5.8"/>
<path d="M266.4 61.8h.1M266.4 63.7h.1M23.2 88.8h.1M23.2 94.6h.1M23.2 88.8v2M23.2 92.7v1.9M32.9 81.1h.1M32.9 81.1h5.7M56 98.5h.1M56 92.7v5.8M58 98.5h.1M58 92.7v5.8"/>
<path d="M59.9 98.5h.1M59.9 92.7v5.8M61.8 98.5h.1M61.8 92.7v5.8M63.8 98.5h.1M63.8 92.7v5.8M65.7 98.5h.1M65.7 92.7v5.8M67.6 98.5h.1M67.6 92.7v5.8M69.6 98.5h.1M69.6 92.7v5.8"/>
<path d="M71.5 98.5h.1M71.5 92.7v5.8M73.4 98.5h.1M73.4 92.7v5.8M75.3 98.5h.1M75.3 92.7v5.8M77.3 98.5h.1M77.3 92.7v5.8M88.9 81.1h5.8M94.7 81.1h.1M121.7 85h.1M121.7 83v2"/>
</g>
<g fill="none" stroke="#00f" stroke-width=".17">
<path d="M71.5 9.7a.95 .95 0 0 1 .9 .9 .95 .95 0 0 1-.9 1M71.5 11.6a.95 .95 0 0 1 .9 1 .95 .95 0 0 1-.9 .9M71.5 13.5a.93 .93 0 0 1 .9 1 .93 .93 0 0 1-.9 .9M71.5 15.5a.95 .95 0 0 1 .9 .9 .95 .95 0 0 1-.9 1M73.4 17.4h.1M73.4 9.7v7.7M74.4 9.7h.1M74.4 9.7v7.7M38.6 46.4h50.3v46.3h-50.3zM21.3 90.8h3.8M23.2 92.7h.1M23.2 91.5l1.2 .3 .7 .4"/>
<path d="M23.2 91.5l-.8 .1-1.1 .6M23.2 91.5v1.2M25.1 90.8h.1M119.8 81.1h3.8M121.7 83h.1M121.7 81.9l1.1 .2 .7 .4M121.7 81.9l-.9 .1-1 .5M121.7 81.9v1.1M123.6 81.1h.1"/>
</g>
<path d="M90 43.5h3.4" fill="none" stroke="#00007f" stroke-width=".17"/>
<path d="M94 79.8h.1M94.1 78.6l1.2 1.2M95.2 78.6l-1.2 1.2M95.3 79.8h.1" fill="none" stroke="#7f4000" stroke-width=".17"/>
<circle cx="79.2" cy="102.3" r=".37" fill="#f0f"/>
<circle cx="79.2" cy="102.3" r=".37" fill="none" stroke="#f0f" stroke-width=".17"/>
<circle cx="237.5" cy="44.4" r=".37" fill="#f0f"/>
<circle cx="237.5" cy="44.4" r=".37" fill="none" stroke="#f0f" stroke-width=".17"/>
<circle cx="233.6" cy="50.2" r=".37" fill="#f0f"/>
<circle cx="233.6" cy="50.2" r=".37" fill="none" stroke="#f0f" stroke-width=".17"/>
<circle cx="233.6" cy="48.3" r=".38" fill="#f0f"/>
<circle cx="233.6" cy="48.3" r=".38" fill="none" stroke="#f0f" stroke-width=".17"/>
<circle cx="233.6" cy="59.8" r=".37" fill="#f0f"/>
<circle cx="233.6" cy="59.8" r=".37" fill="none" stroke="#f0f" stroke-width=".17"/>
<circle cx="233.6" cy="98.4" r=".37" fill="#f0f"/>
<circle cx="233.6" cy="98.4" r=".37" fill="none" stroke="#f0f" stroke-width=".17"/>
<circle cx="233.6" cy="111.9" r=".37" fill="#f0f"/>
<circle cx="233.6" cy="111.9" r=".37" fill="none" stroke="#f0f" stroke-width=".17"/>
<circle cx="23.2" cy="84.9" r=".37" fill="#f0f"/>
<circle cx="23.2" cy="84.9" r=".37" fill="none" stroke="#f0f" stroke-width=".17"/>
<circle cx="30.9" cy="56" r=".37" fill="#f0f"/>
<circle cx="30.9" cy="56" r=".37" fill="none" stroke="#f0f" stroke-width=".17"/>
<circle cx="81.1" cy="23.2" r=".38" fill="#f0f"/>
<circle cx="81.1" cy="23.2" r=".38" fill="none" stroke="#f0f" stroke-width=".17"/>
<circle cx="94.6" cy="23.2" r=".38" fill="#f0f"/>
<circle cx="94.6" cy="23.2" r=".38" fill="none" stroke="#f0f" stroke-width=".17"/>
<circle cx="63.7" cy="36.7" r=".37" fill="#f0f"/>
<circle cx="63.7" cy="36.7" r=".37" fill="none" stroke="#f0f" stroke-width=".17"/>
<circle cx="69.5" cy="7.7" r=".37" fill="#f0f"/>
<circle cx="69.5" cy="7.7" r=".37" fill="none" stroke="#f0f" stroke-width=".17"/>
<circle cx="127.4" cy="48.3" r=".38" fill="#f0f"/>
<circle cx="127.4" cy="48.3" r=".38" fill="none" stroke="#f0f" stroke-width=".17"/>
<circle cx="100.4" cy="81.1" r=".38" fill="#f0f"/>
<circle cx="100.4" cy="81.1" r=".38" fill="none" stroke="#f0f" stroke-width=".17"/>
<circle cx="113.9" cy="73.3" r=".37" fill="#f0f"/>
<circle cx="113.9" cy="73.3" r=".37" fill="none" stroke="#f0f" stroke-width=".17"/>
<circle cx="137.1" cy="67.6" r=".38" fill="#f0f"/>
<circle cx="137.1" cy="67.6" r=".38" fill="none" stroke="#f0f" stroke-width=".17"/>
<circle cx="158.3" cy="67.6" r=".38" fill="#f0f"/>
<circle cx="158.3" cy="67.6" r=".38" fill="none" stroke="#f0f" stroke-width=".17"/>
<circle cx="164.1" cy="67.6" r=".38" fill="#f0f"/>
<circle cx="164.1" cy="67.6" r=".38" fill="none" stroke="#f0f" stroke-width=".17"/>
<text font-size="3.6" fill="#00f" x="54.1" y="72.2">OPL1000A1</text>
<g font-size="2.5" fill="#00f">
<text x="207.6" y="61" transform="rotate(90 207.6 61)">3H</text>
<text x="250" y="97.7" transform="rotate(90 250 97.7)">3H</text>
</g>
<g font-size="1.7" fill="#00007f">
<text x="121.7" y="5.5">U1B</text>
<text x="46.4" y="7.4">2.2uF/50V/DNI</text>
<text x="61.8" y="7.4">C67</text>
<text x="79.2" y="15.2">L2</text>
<text x="46.4" y="22.9">4.7uF±10%/10V</text>
<text x="63.8" y="22.9">C7</text>
<text x="77" y="22.6" transform="rotate(-90 77 22.6)">BRL1608T4R7M</text>
<text x="97.7" y="28.7">C23</text>
<text x="78.9" y="30.3" transform="rotate(-90 78.9 30.3)">C25</text>
<text x="84.7" y="31.5" transform="rotate(-90 84.7 31.5)">0.1uF/16V</text>
<text x="97.7" y="31">4.7uF±10%/10V</text>
<text x="121.7" y="30.6">OPL1000A1</text>
<text x="34.8" y="36.4">C14</text>
<text x="42.5" y="38.3">2.2uF/50V</text>
<text x="220.1" y="38.3">J6</text>
<text x="254.9" y="38.3">J4</text>
<text x="90" y="43.3">U1A</text>
<text x="90" y="45.6">OPL1000A1</text>
<text x="21.3" y="49.9">0.1uF/16V</text>
<text x="25.1" y="52.8">C21</text>
<text x="117.5" y="59.3" transform="rotate(-90 117.5 59.3)">C32</text>
<text x="125.2" y="59.3" transform="rotate(-90 125.2 59.3)">C31</text>
<text x="204.7" y="59.5">D1</text>
<text x="123.3" y="60.5" transform="rotate(-90 123.3 60.5)">0.1uF/16V</text>
<text x="148.3" y="64.3">R4</text>
<text x="175.3" y="64.3">R6</text>
<text x="96.6" y="71.1">C30</text>
<text x="102.4" y="71.1">0.1uF/16V</text>
<text x="131" y="66.8" transform="rotate(-90 131 66.8)">4.7uF±10%/10V</text>
<text x="181.5" y="71.1">10pF±0.5pF/50V</text>
<text x="183.4" y="67.3">C33</text>
<text x="198.9" y="67.3">U2</text>
<text x="212.1" y="70.5" transform="rotate(-90 212.1 70.5)">UCLAMP3301H.TCT</text>
<text x="220.1" y="71.1">header 12x1</text>
<text x="254.9" y="71.1">header 12x1</text>
<text x="129" y="75">0R/DNI</text>
<text x="132.9" y="73.1">R5</text>
<text x="148.3" y="72.3">0R</text>
<text x="150.2" y="75">0R/DNI</text>
<text x="154.1" y="73.1">R3</text>
<text x="159.9" y="73.1">R7</text>
<text x="167.7" y="77.6" transform="rotate(-90 167.7 77.6)">0R/DNI</text>
<text x="175.3" y="72.3">0R</text>
<text x="196.6" y="80">Ant2P4GHz</text>
<text x="220.1" y="80.8">J5</text>
<text x="102.1" y="86.3" transform="rotate(-90 102.1 86.3)">C27</text>
<text x="117.5" y="85.5" transform="rotate(-90 117.5 85.5)">0.1uF/16V</text>
<text x="119.4" y="84.4" transform="rotate(-90 119.4 84.4)">C28</text>
<text x="26.3" y="92.4">C20</text>
<text x="104" y="91.3" transform="rotate(-90 104 91.3)">0.1uF/16V</text>
<text x="105.9" y="90.2" transform="rotate(-90 105.9 90.2)">C26</text>
<text x="125.2" y="91.9" transform="rotate(-90 125.2 91.9)">4.7uF±10%/10V</text>
<text x="21" y="97.1" transform="rotate(-90 21 97.1)">0.1uF/16V</text>
<text x="48.3" y="99.1">C15</text>
<text x="83.1" y="99.1">C16</text>
<text x="111.7" y="97.7" transform="rotate(-90 111.7 97.7)">4.7uF±10%/10V C29</text>
<text x="247.1" y="96.2">D2</text>
<text x="42.5" y="105.9">0.1uF/16V</text>
<text x="83.1" y="107">0.1uF/16V</text>
<text x="254.5" y="107.1" transform="rotate(-90 254.5 107.1)">UCLAMP3301H.TCT</text>
<text x="96.6" y="108.2">22MHz+-10ppm/NP</text>
<text x="96.6" y="120">Y1</text>
<text x="119.4" y="118.2" transform="rotate(-90 119.4 118.2)">C3</text>
<text x="84.7" y="124" transform="rotate(-90 84.7 124)">C2</text>
<text x="125.2" y="123.2" transform="rotate(-90 125.2 123.2)">27pF±1%/50V</text>
<text x="220.1" y="121.3">header 15x1</text>
<text x="90.5" y="128.9" transform="rotate(-90 90.5 128.9)">27pF±1%/50V</text>
</g>
<g font-size="1.7">
<text x="98.5" y="23.6">VBAT</text>
<text x="118.4" y="24.7">49</text>
<text x="55.6" y="45" transform="rotate(-90 55.6 45)">24</text>
<text x="57.5" y="45" transform="rotate(-90 57.5 45)">23</text>
<text x="59.5" y="45" transform="rotate(-90 59.5 45)">22</text>
<text x="61.4" y="45" transform="rotate(-90 61.4 45)">21</text>
<text x="63.3" y="45" transform="rotate(-90 63.3 45)">20</text>
<text x="65.3" y="45" transform="rotate(-90 65.3 45)">19</text>
<text x="67.2" y="45" transform="rotate(-90 67.2 45)">18</text>
<text x="69.1" y="45" transform="rotate(-90 69.1 45)">17</text>
<text x="71.1" y="45" transform="rotate(-90 71.1 45)">16</text>
<text x="73" y="45" transform="rotate(-90 73 45)">15</text>
<text x="74.9" y="45" transform="rotate(-90 74.9 45)">14</text>
<text x="76.8" y="45" transform="rotate(-90 76.8 45)">13</text>
<text x="227.3" y="42.1">1</text>
<text x="227.3" y="44">2</text>
<text x="227.3" y="45.9">3</text>
<text x="227.3" y="47.8">4</text>
<text x="244.4" y="44.9">VBAT</text>
<text x="262" y="42.1">1</text>
<text x="262" y="44">2</text>
<text x="262" y="45.9">3</text>
<text x="262" y="47.8">4</text>
<text x="29.6" y="51.4">VDD_IO</text>
<text x="133.3" y="48.7">VBAT</text>
<text x="206.4" y="51.4">VBAT</text>
<text x="227.3" y="49.8">5</text>
<text x="227.3" y="51.7">6</text>
<text x="227.3" y="53.6">7</text>
<text x="262" y="49.8">5</text>
<text x="262" y="51.7">6</text>
<text x="262" y="53.6">7</text>
<text x="35.3" y="59.4">25</text>
<text x="90.2" y="59.4">12</text>
<text x="208.1" y="56.6" transform="rotate(-90 208.1 56.6)">1</text>
<text x="227.3" y="55.6">8</text>
<text x="227.3" y="57.5">9</text>
<text x="227.3" y="59.4">10</text>
<text x="262" y="55.6">8</text>
<text x="262" y="57.5">9</text>
<text x="262" y="59.4">10</text>
<text x="35.3" y="61.4">26</text>
<text x="35.3" y="63.3">27</text>
<text x="35.3" y="65.2">28</text>
<text x="90.2" y="65.2">9</text>
<text x="90.2" y="63.3">10</text>
<text x="90.2" y="61.4">11</text>
<text x="227.3" y="61.4">11</text>
<text x="227.3" y="63.3">12</text>
<text x="262" y="61.4">11</text>
<text x="262" y="63.3">12</text>
<text x="35.3" y="69.1">30</text>
<text x="35.3" y="67.1">29</text>
<text x="35.3" y="71">31</text>
<text x="90.2" y="71">6</text>
<text x="90.2" y="69.1">7</text>
<text x="90.2" y="67.1">8</text>
<text x="102.4" y="66.1">VBAT</text>
<text x="196.6" y="67.1">1</text>
<text x="208.1" y="68" transform="rotate(-90 208.1 68)">2</text>
<text x="35.3" y="74.9">33</text>
<text x="35.3" y="72.9">32</text>
<text x="35.3" y="76.8">34</text>
<text x="90.2" y="76.8">3</text>
<text x="90.2" y="74.9">4</text>
<text x="90.2" y="72.9">5</text>
<text x="35.3" y="80.7">36</text>
<text x="35.3" y="78.7">35</text>
<text x="90.2" y="80.7">1</text>
<text x="90.2" y="78.7">2</text>
<text x="10.7" y="85.4">VDD_IO</text>
<text x="227.3" y="86.4">1</text>
<text x="227.3" y="88.4">2</text>
<text x="248.9" y="88.1">VDD_IO</text>
<text x="55.6" y="96" transform="rotate(-90 55.6 96)">37</text>
<text x="57.5" y="96" transform="rotate(-90 57.5 96)">38</text>
<text x="59.5" y="96" transform="rotate(-90 59.5 96)">39</text>
<text x="61.4" y="96" transform="rotate(-90 61.4 96)">40</text>
<text x="63.3" y="96" transform="rotate(-90 63.3 96)">41</text>
<text x="65.3" y="96" transform="rotate(-90 65.3 96)">42</text>
<text x="67.2" y="96" transform="rotate(-90 67.2 96)">43</text>
<text x="69.1" y="96" transform="rotate(-90 69.1 96)">44</text>
<text x="71.1" y="96" transform="rotate(-90 71.1 96)">45</text>
<text x="73" y="96" transform="rotate(-90 73 96)">46</text>
<text x="74.9" y="96" transform="rotate(-90 74.9 96)">47</text>
<text x="76.8" y="96" transform="rotate(-90 76.8 96)">48</text>
<text x="227.3" y="90.3">3</text>
<text x="227.3" y="92.2">4</text>
<text x="227.3" y="94.2">5</text>
<text x="250.6" y="93.3" transform="rotate(-90 250.6 93.3)">1</text>
<text x="227.3" y="96.1">6</text>
<text x="227.3" y="98">7</text>
<text x="227.3" y="100">8</text>
<text x="227.3" y="101.9">9</text>
<text x="227.3" y="103.8">10</text>
<text x="227.3" y="105.7">11</text>
<text x="227.3" y="107.7">12</text>
<text x="250.6" y="104.6" transform="rotate(-90 250.6 104.6)">2</text>
<text x="94.2" y="111.5">4</text>
<text x="109.5" y="111.5">3</text>
<text x="227.3" y="109.6">13</text>
<text x="227.3" y="111.5">14</text>
<text x="227.3" y="113.5">15</text>
<text x="246.4" y="110.5">VDD_IO</text>
<text x="79.5" y="114.9" transform="rotate(-90 79.5 114.9)">VDD_IO</text>
<text x="94.2" y="115.4">1</text>
<text x="109.5" y="115.4">2</text>
<text x="222" y="173.4">Title</text>
<text x="222" y="179.2">Size</text>
<text x="229.8" y="179.2">Document Number</text>
<text x="229.8" y="175.3">OPL1000_A1_Module</text>
<text x="285.7" y="179.2">Rev</text>
<text x="222" y="185">Date:</text>
<text x="224" y="181.1">B</text>
<text x="229.8" y="181.1">&lt;Doc&gt;</text>
<text x="232.1" y="185">Tuesday, July 31, 2018</text>
<text x="260.6" y="185">Sheet</text>
<text x="270.3" y="185">2</text>
<text x="276.1" y="185">of</text>
<text x="281.9" y="185">2</text>
<text x="287.7" y="181.1">V1.0</text>
</g>
<g font-size="1.7" fill="#f00">
<text x="37.1" y="28.6">GPIO1</text>
<text x="37.1" y="26.7">GPIO0</text>
<text x="68.4" y="27.4" transform="rotate(90 68.4 27.4)">DCDC_IN</text>
<text x="37.1" y="32.5">GPIO3</text>
<text x="37.1" y="30.5">GPIO2</text>
<text x="83.4" y="38.2">XTAL32I</text>
<text x="272.6" y="44">GPIO22</text>
<text x="272.6" y="46">GPIO21</text>
<text x="272.6" y="47.9">GPIO20</text>
<text x="236" y="53.7">XTAL32I</text>
<text x="236" y="51.8">XTAL32O</text>
<text x="272.6" y="53.7">GPIO17</text>
<text x="272.6" y="49.8">GPIO19</text>
<text x="272.6" y="51.8">GPIO18</text>
<text x="15.9" y="59.5">GPIO4</text>
<text x="102.7" y="59.5">XTAL32O</text>
<text x="236" y="55.6">EN</text>
<text x="236" y="57.1">RST_N</text>
<text x="272.6" y="59.5">GPIO14</text>
<text x="272.6" y="57.5">GPIO15</text>
<text x="272.6" y="55.6">GPIO16</text>
<text x="15.9" y="65.3">GPIO6</text>
<text x="15.9" y="63.3">GPIO5</text>
<text x="96.9" y="62.9">RST_N</text>
<text x="96.9" y="61.4">EN</text>
<text x="236" y="61.4">GPIO0</text>
<text x="236" y="63.3">GPIO1</text>
<text x="272.6" y="63.3">GPIO12</text>
<text x="272.6" y="61.4">GPIO13</text>
<text x="15.9" y="67.2">GPIO23</text>
<text x="15.9" y="71.1">GPIO8</text>
<text x="15.9" y="69.1">GPIO7</text>
<text x="15.9" y="76.8">GPIO11</text>
<text x="15.9" y="74.9">GPIO10</text>
<text x="15.9" y="73">GPIO9</text>
<text x="100.8" y="74.9">XTALO</text>
<text x="100.8" y="76.8">XTALI</text>
<text x="112.4" y="72.6">DCDC_IN</text>
<text x="15.9" y="80.7">GPIO12</text>
<text x="237.9" y="88.4">GPIO2</text>
<text x="237.9" y="90.4">GPIO3</text>
<text x="237.9" y="92.3">GPIO4</text>
<text x="237.9" y="94.2">GPIO5</text>
<text x="237.9" y="96.1">GPIO6</text>
<text x="237.9" y="100">GPIO23</text>
<text x="237.9" y="101.9">GPIO7</text>
<text x="237.9" y="103.9">GPIO8</text>
<text x="237.9" y="105.8">GPIO9</text>
<text x="237.9" y="107.7">GPIO10</text>
<text x="69.2" y="113.5" transform="rotate(-90 69.2 113.5)">GPIO18</text>
<text x="71.1" y="113.5" transform="rotate(-90 71.1 113.5)">GPIO19</text>
<text x="73" y="113.5" transform="rotate(-90 73 113.5)">GPIO20</text>
<text x="75" y="113.5" transform="rotate(-90 75 113.5)">GPIO21</text>
<text x="76.9" y="113.5" transform="rotate(-90 76.9 113.5)">GPIO22</text>
<text x="116.2" y="111.6">XTALO</text>
<text x="237.9" y="113.5">GPIO11</text>
<text x="55.7" y="115.4" transform="rotate(-90 55.7 115.4)">GPIO13</text>
<text x="57.6" y="115.4" transform="rotate(-90 57.6 115.4)">GPIO14</text>
<text x="59.5" y="115.4" transform="rotate(-90 59.5 115.4)">GPIO15</text>
<text x="61.5" y="115.4" transform="rotate(-90 61.5 115.4)">GPIO16</text>
<text x="65.3" y="115.4" transform="rotate(-90 65.3 115.4)">GPIO17</text>
<text x="87.3" y="115.4">XTALI</text>
</g>
<g font-size="1.7" fill="#00407f">
<text x="122.6" y="25.9">GND1</text>
<text x="56.9" y="52.6" transform="rotate(-90 56.9 52.6)">GPIO3</text>
<text x="58.8" y="52.6" transform="rotate(-90 58.8 52.6)">GPIO2</text>
<text x="60.7" y="52.6" transform="rotate(-90 60.7 52.6)">GPIO1</text>
<text x="62.7" y="52.6" transform="rotate(-90 62.7 52.6)">GPIO0</text>
<text x="64.6" y="53.1" transform="rotate(-90 64.6 53.1)">VDDC2</text>
<text x="74.2" y="51.8" transform="rotate(-90 74.2 51.8)">VBAT</text>
<text x="66.5" y="58.1" transform="rotate(-90 66.5 58.1)">SMPS_CORE</text>
<text x="68.4" y="55.5" transform="rotate(-90 68.4 55.5)">SMPS_RF</text>
<text x="70.4" y="57.1" transform="rotate(-90 70.4 57.1)">SMPS_IND2</text>
<text x="72.3" y="57.1" transform="rotate(-90 72.3 57.1)">SMPS_IND1</text>
<text x="76.2" y="55.5" transform="rotate(-90 76.2 55.5)">VSS_PMU</text>
<text x="78.1" y="54.1" transform="rotate(-90 78.1 54.1)">XTAL32I</text>
<text x="39.6" y="60.7">GPIO4</text>
<text x="39.6" y="62.6">VDDO1</text>
<text x="39.6" y="64.5">GPIO5</text>
<text x="80.2" y="62.6">PWR_ON</text>
<text x="80.2" y="60.7">XTAL32O</text>
<text x="82.1" y="64.5">RST_N</text>
<text x="39.6" y="70.3">GPIO7</text>
<text x="39.6" y="68.4">GPIO23</text>
<text x="39.6" y="66.5">GPIO6</text>
<text x="80.9" y="68.4">RF_OUT</text>
<text x="80.9" y="66.5">VDD_PA</text>
<text x="85.5" y="70.3">RX</text>
<text x="39.6" y="76.1">GPIO10</text>
<text x="39.6" y="74.2">GPIO9</text>
<text x="39.6" y="72.3">GPIO8</text>
<text x="80.1" y="74.2">DCDC_IN</text>
<text x="80.9" y="72.3">VDD_RF</text>
<text x="82.2" y="76.1">XTALO</text>
<text x="39.6" y="81.9">GPIO12</text>
<text x="39.6" y="80">VDDO2</text>
<text x="39.6" y="78">GPIO11</text>
<text x="82" y="81.9">VDDC1</text>
<text x="82.8" y="80">VDDQ</text>
<text x="83.1" y="78">XTLAI</text>
<text x="56.9" y="91.7" transform="rotate(-90 56.9 91.7)">GPIO13</text>
<text x="58.8" y="91.7" transform="rotate(-90 58.8 91.7)">GPIO14</text>
<text x="60.7" y="91.7" transform="rotate(-90 60.7 91.7)">GPIO15</text>
<text x="62.7" y="91.7" transform="rotate(-90 62.7 91.7)">GPIO16</text>
<text x="64.6" y="91.7" transform="rotate(-90 64.6 91.7)">VDDC3</text>
<text x="66.5" y="91.7" transform="rotate(-90 66.5 91.7)">GPIO17</text>
<text x="68.4" y="91.7" transform="rotate(-90 68.4 91.7)">VDDO3</text>
<text x="70.4" y="91.7" transform="rotate(-90 70.4 91.7)">GPIO18</text>
<text x="72.3" y="91.7" transform="rotate(-90 72.3 91.7)">GPIO19</text>
<text x="74.2" y="91.7" transform="rotate(-90 74.2 91.7)">GPIO20</text>
<text x="76.2" y="91.7" transform="rotate(-90 76.2 91.7)">GPIO21</text>
<text x="78.1" y="91.7" transform="rotate(-90 78.1 91.7)">GPIO22</text>
<text x="97.5" y="112.8">GND1 OUT</text>
<text x="97.5" y="116.6">IN</text>
<text x="102.3" y="116.6">GND2</text>
</g>
<g font-size="1.4">
<text x="30.9" y="1.4">5</text>
<text x="88.9" y="1.4">4</text>
<text x="146.8" y="1.4">3</text>
<text x="204.7" y="1.4">2</text>
<text x="262.6" y="1.4">1</text>
<text x=".5" y="26.1">D</text>
<text x="292.1" y="26.1">D</text>
<text x=".5" y="71.9">C</text>
<text x="292.1" y="71.9">C</text>
<text x=".5" y="117.8">B</text>
<text x="292.1" y="117.8">B</text>
<text x=".5" y="163.6">A</text>
<text x="292.1" y="163.6">A</text>
<text x="30.9" y="186.8">5</text>
<text x="88.9" y="186.8">4</text>
<text x="146.8" y="186.8">3</text>
<text x="204.7" y="186.8">2</text>
<text x="262.6" y="186.8">1</text>
</g>
</svg>
